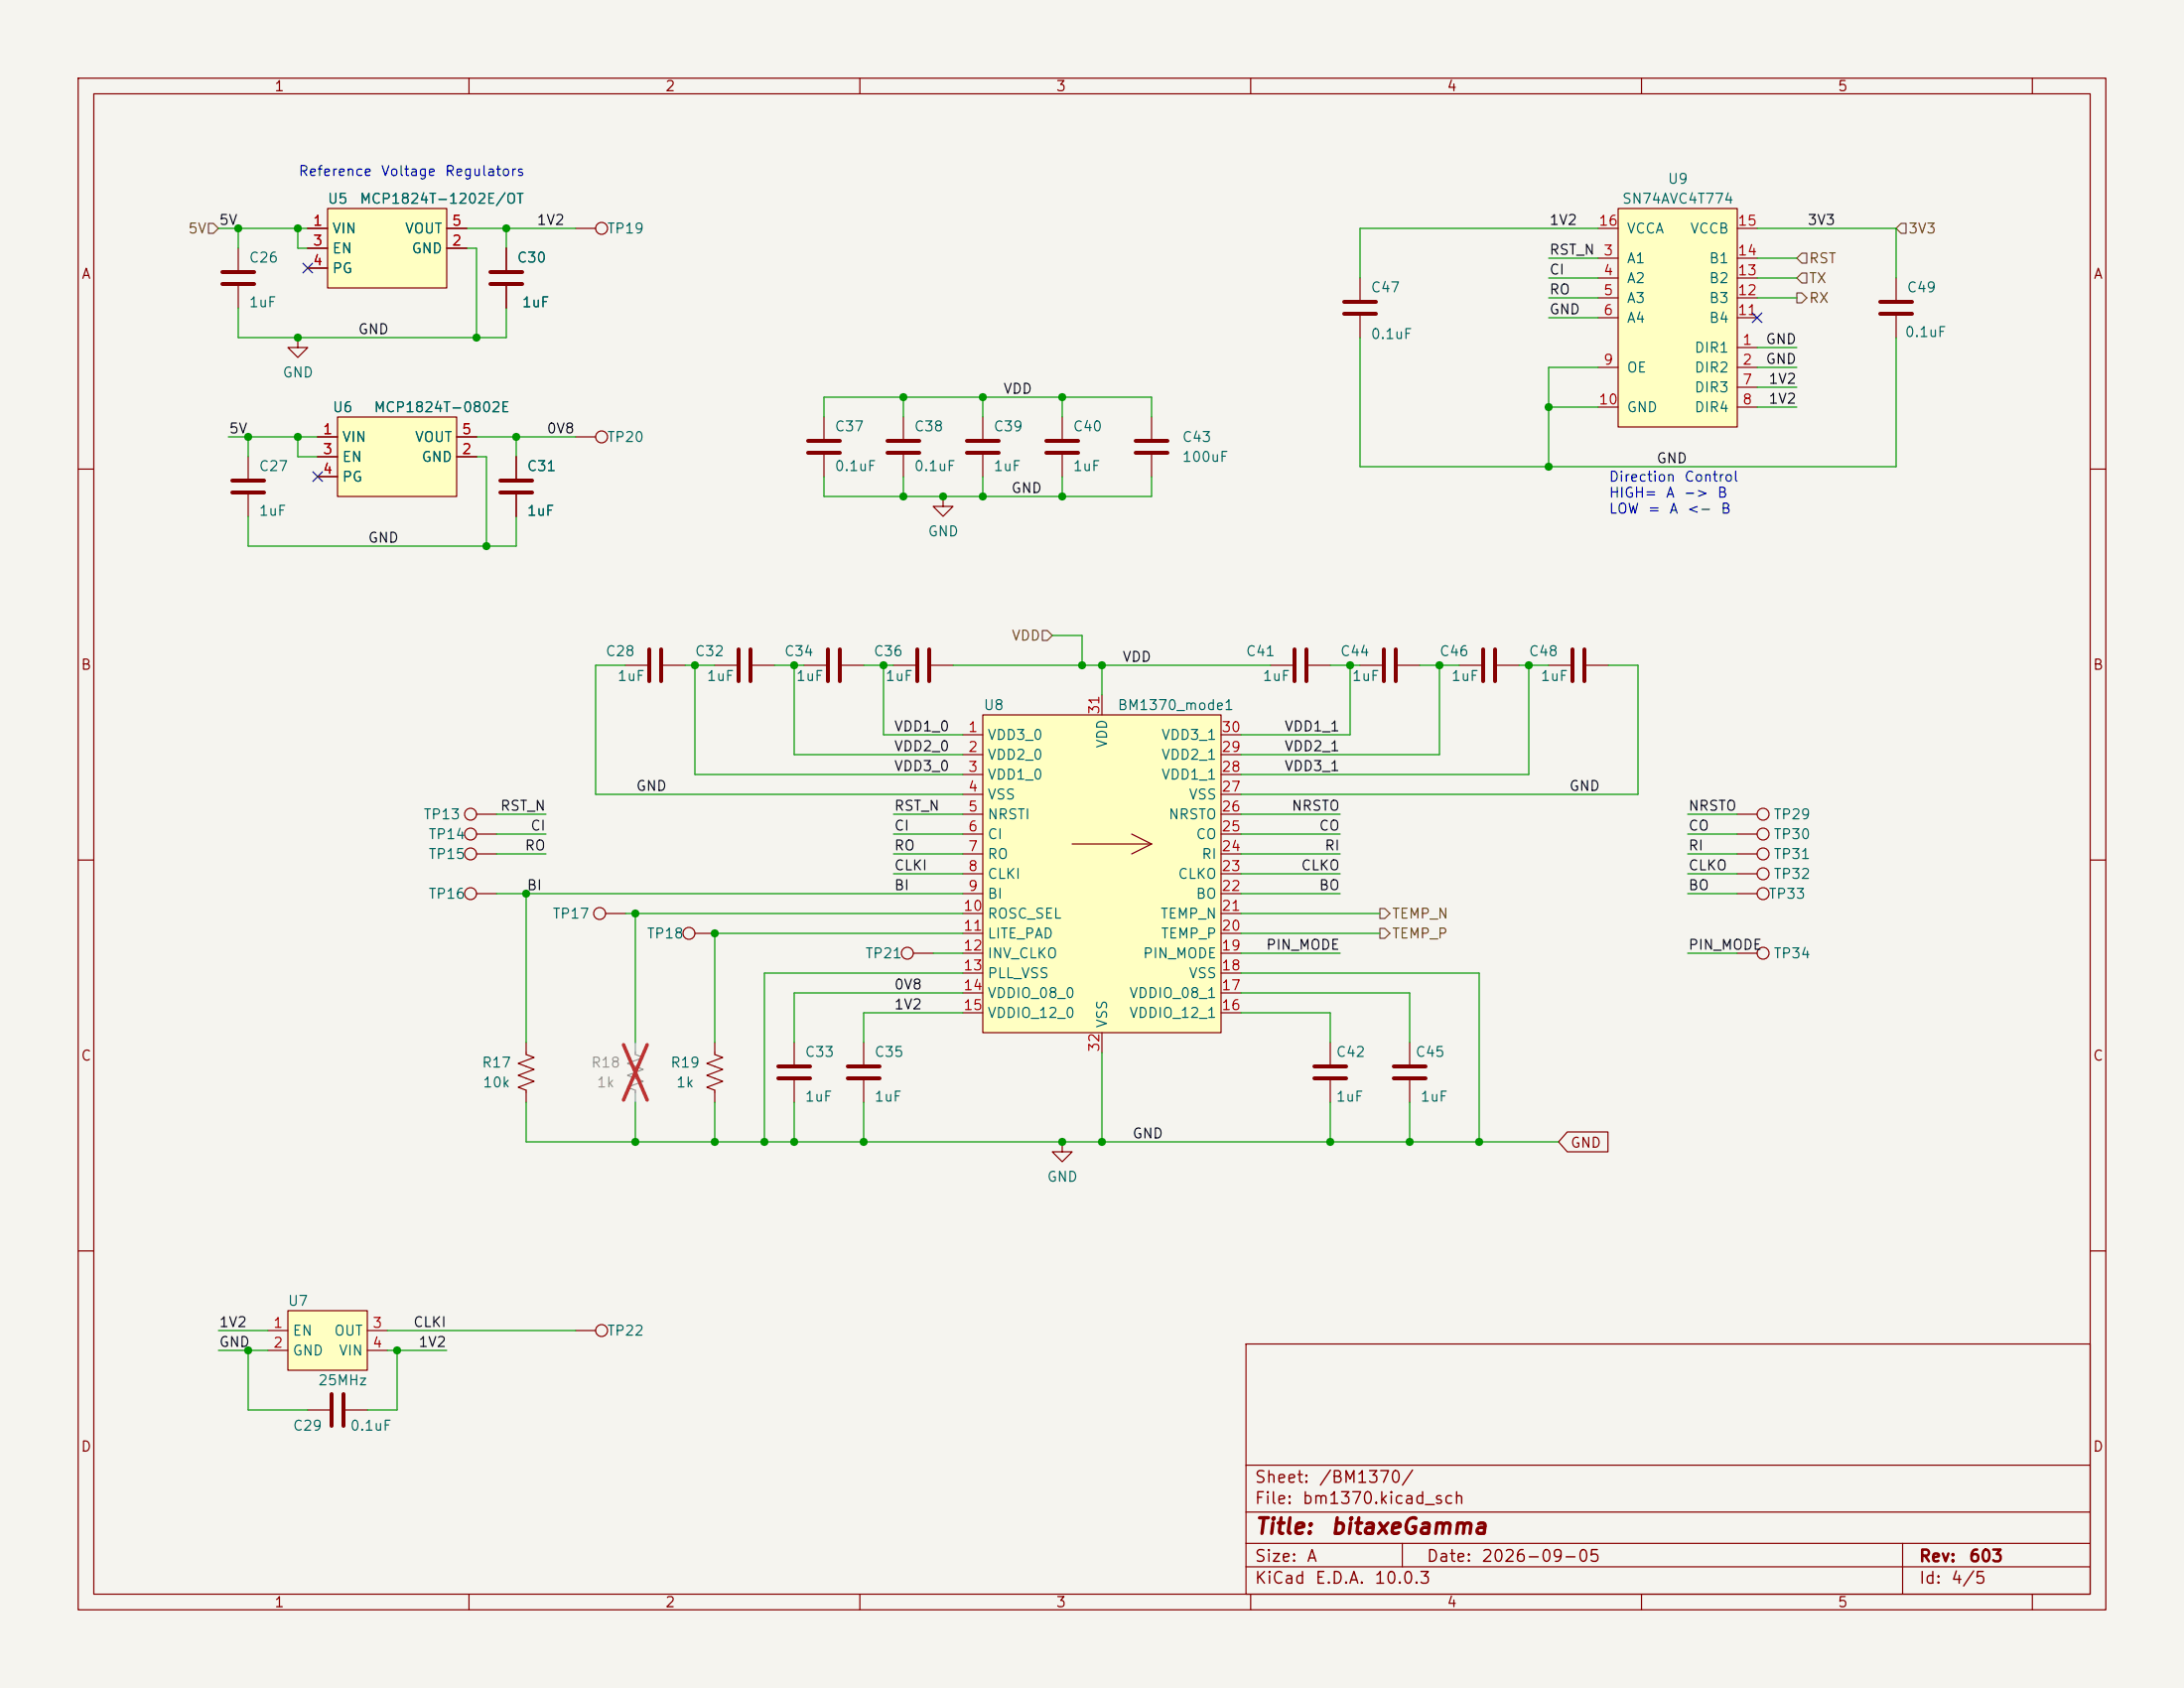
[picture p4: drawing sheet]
<svg xmlns="http://www.w3.org/2000/svg" width="279mm" height="216mm" viewBox="0 0 279 216" stroke-linecap="round" stroke-linejoin="round" font-family="sans-serif">
<path d="M0 0h279.4v215.9h-279.4z" fill="#f5f4ef" stroke="#f5f4ef" stroke-width=".13"/>
<g fill="none" stroke="#840000" stroke-width=".15">
<path d="M10 10h259.4v195.9h-259.4zM12 12h255.4v191.9h-255.4zM60 10v2M110 10v2M160 10v2M210 10v2M260 10v2M64.8 31.8v2.7M64.8 36.6v2.8M135.9 53.3v2.8M135.9 58.2v2.8M10 60h2"/>
<path d="M267.4 60h2M198.1 85.1h2.8M202.9 85.1h2.8M10 110h2M61 104.1h2.5M61 106.7h2.5M61 109.2h2.5M61 114.3h2.5M77.5 116.8h2.5M222.2 104.1h2.6M222.2 106.7h2.6M222.2 109.2h2.6"/>
<path d="M222.2 111.8h2.6M222.2 114.3h2.6M267.4 110h2M222.2 121.9h2.6M10 160h2M159.4 171.9h108v32h-108zM267.4 160h2M159.4 197.4h108M159.4 193.4h108M159.4 187.4h108M179.4 197.4v3M243.4 197.4v6.5"/>
<path d="M60 203.9v2M110 203.9v2M159.4 200.4h108M160 203.9v2M210 203.9v2M260 203.9v2"/>
<circle cx="60.2" cy="106.7" r=".76"/>
<circle cx="60.2" cy="109.2" r=".76"/>
<circle cx="60.2" cy="104.1" r=".76"/>
<circle cx="60.2" cy="114.3" r=".76"/>
<circle cx="76.7" cy="116.8" r=".76"/>
<circle cx="225.6" cy="109.2" r=".76"/>
<circle cx="225.6" cy="106.7" r=".76"/>
<circle cx="225.6" cy="114.3" r=".76"/>
<circle cx="225.6" cy="104.1" r=".76"/>
<circle cx="225.6" cy="111.8" r=".76"/>
<circle cx="225.6" cy="121.9" r=".76"/>
</g>
<path d="M62.7 34.8h4.1M62.7 36.3h4.1M133.9 56.4h4M133.9 57.9h4M201.2 83.1v4M202.7 83.1v4" fill="none" stroke="#840000" stroke-width=".51"/>
<path d="M125.7 91.4h30.5v40.7h-30.5z" fill="#ffffc2"/>
<g fill="none" stroke="#840000" stroke-width=".15">
<path d="M30.5 31.8v2.7M30.5 36.6v2.8M73.7 29.2h2.5M66 58.4v2.8M73.7 55.9h2.5M115.6 53.3v2.8M115.6 58.2v2.8M66 63.2v2.8M120.6 63.5v1.3h-1.2l1.2 1.2 1.3-1.2h-1.3M123.2 94h2.5M123.2 96.5h2.5M123.2 99.1h2.5"/>
<path d="M125.7 91.4h30.5v40.7h-30.5zM141 88.9v2.5M156.2 94h2.5M156.2 96.5h2.5M156.2 99.1h2.5M123.2 101.6h2.5M123.2 104.1h2.5M123.2 106.7h2.5M123.2 109.2h2.5M123.2 111.8h2.5M123.2 114.3h2.5M123.2 116.8h2.5"/>
<path d="M123.2 119.4h2.5M137.2 108h10.1M144.8 106.7l2.5 1.3M147.3 108l-2.5 1.2M156.2 101.6h2.5M156.2 104.1h2.5M156.2 106.7h2.5M156.2 109.2h2.5M156.2 111.8h2.5M156.2 114.3h2.5M156.2 116.8h2.5M156.2 119.4h2.5"/>
<path d="M67.3 133.4v1.5l1 .4-2 .7 2 .8-2 .7 2 .8-2 .8 1 .3v1.6M91.4 133.4v1.5l1.1 .4-2.1 .7 2.1 .8-2.1 .7 2.1 .8-2.1 .8 1 .3v1.6M123.2 121.9h2.5M123.2 124.5h2.5M123.2 127h2.5M123.2 129.5h2.5M141 132.1v2.5M156.2 121.9h2.5M156.2 124.5h2.5M156.2 127h2.5M156.2 129.5h2.5M170.2 133.4v2.7"/>
<path d="M170.2 138.2v2.8M180.3 133.4v2.7M180.3 138.2v2.8M39.4 180.3h2.8M44.2 180.3h2.8"/>
<circle cx="77" cy="29.2" r=".76"/>
<circle cx="77" cy="55.9" r=".76"/>
</g>
<path d="M28.4 34.8h4.1M28.4 36.3h4.1M113.5 56.4h4.1M113.5 57.9h4.1M64 61.5h4.1M64 63h4.1M168.1 136.4h4.1M168.1 137.9h4.1M178.3 136.4h4.1M178.3 137.9h4.1M42.4 178.3v4.1M43.9 178.3v4.1" fill="none" stroke="#840000" stroke-width=".51"/>
<path d="M81.3 133.4v1.5l1 .4-2 .7 2 .8-2 .7 2 .8-2 .8 1 .3v1.6" fill="none" stroke="#9c9b98" stroke-width=".15"/>
<path d="M79.8 133.6l3 7.1M82.8 133.6l-3 7.1" fill="none" stroke="#e12e31" stroke-width=".46"/>
<path d="M36.8 167.6h10.2v7.7h-10.2z" fill="#ffffc2"/>
<path d="M31.7 58.4v2.8M31.7 63.2v2.8M34.3 170.2h2.5M34.3 172.7h2.5M36.8 167.6h10.2v7.7h-10.2zM47 170.2h2.5M47 172.7h2.5" fill="none" stroke="#840000" stroke-width=".15"/>
<path d="M29.7 61.5h4.1M29.7 63h4.1" fill="none" stroke="#840000" stroke-width=".51"/>
<path d="M41.9 26.7h15.2v10.1h-15.2z" fill="#ffffc2"/>
<path d="M39.4 29.2h2.5M39.4 31.8h2.5M39.4 34.3h2.5M41.9 26.7h15.2v10.1h-15.2zM57.1 29.2h2.6M57.1 31.8h2.6" fill="none" stroke="#840000" stroke-width=".15"/>
<path d="M43.2 53.3h15.2v10.2h-15.2z" fill="#ffffc2"/>
<g fill="none" stroke="#840000" stroke-width=".15">
<path d="M174 35.6v2.8M38.1 43.2v1.3h-1.3l1.3 1.2 1.3-1.2h-1.3M40.6 55.9h2.6M40.6 58.4h2.6M43.2 53.3h15.2v10.2h-15.2zM58.4 55.9h2.6M58.4 58.4h2.6M105.4 53.3v2.8M105.4 58.2v2.8M125.7 53.3v2.8M125.7 58.2v2.8M147.3 53.3v2.8"/>
<path d="M147.3 58.2v2.8M174 40.4v2.8M40.6 61h2.6M80 85.1h2.8M84.8 85.1h2.8M91.4 85.1h2.8M96.3 85.1h2.8M102.9 85.1h2.8M107.7 85.1h2.8M114.3 85.1h2.8M119.1 85.1h2.8M162.6 85.1h2.8"/>
<path d="M167.4 85.1h2.8M174 85.1h2.8M178.8 85.1h2.8M186.7 85.1h2.8M191.5 85.1h2.8M88.9 119.4h2.5M110.5 133.4v2.7M110.5 138.2v2.8M116.8 121.9h2.6M73.7 170.2h2.5"/>
<circle cx="88.1" cy="119.4" r=".76"/>
<circle cx="116.1" cy="121.9" r=".76"/>
<circle cx="77" cy="170.2" r=".76"/>
</g>
<g fill="none" stroke="#840000" stroke-width=".51">
<path d="M172 38.6h4M103.4 56.4h4M103.4 57.9h4M123.7 56.4h4.1M123.7 57.9h4.1M145.3 56.4h4.1M145.3 57.9h4.1M172 40.1h4M83.1 83.1v4M84.6 83.1v4M94.5 83.1v4M96 83.1v4"/>
<path d="M105.9 83.1v4M107.4 83.1v4M117.3 83.1v4M118.9 83.1v4M165.6 83.1v4M167.1 83.1v4M177 83.1v4M178.6 83.1v4M189.7 83.1v4M191.3 83.1v4M108.5 136.4h4M108.5 137.9h4"/>
</g>
<path d="M207 26.7h15.2v27.9h-15.2z" fill="#ffffc2"/>
<g fill="none" stroke="#840000" stroke-width=".15">
<path d="M39.4 29.2h2.5M39.4 31.8h2.5M39.4 34.3h2.5M57.1 29.2h2.6M57.1 31.8h2.6M64.8 31.8v2.7M64.8 36.6v2.8M204.5 33h2.5M204.5 35.6h2.5M204.5 38.1h2.5M204.5 29.2h2.5M207 26.7h15.2v27.9h-15.2z"/>
<path d="M222.2 33h2.6M222.2 35.6h2.6M222.2 38.1h2.6M222.2 29.2h2.6M242.6 35.6v2.8M40.6 55.9h2.6M40.6 58.4h2.6M58.4 55.9h2.6M58.4 58.4h2.6M66 58.4v2.8M204.5 47h2.5M204.5 40.6h2.5"/>
<path d="M204.5 52.1h2.5M222.2 44.5h2.6M222.2 47h2.6M222.2 40.6h2.6M222.2 49.5h2.6M222.2 52.1h2.6M242.6 40.4v2.8M40.6 61h2.6M66 63.2v2.8M101.6 133.4v2.7M101.6 138.2v2.8M135.9 146.1v1.2h-1.3l1.3 1.3 1.3-1.3h-1.3"/>
<path d="M200.5 144.8h5.2v2.5h-5.2l-1.1-1.2z"/>
</g>
<path d="M240.5 38.6h4.1M240.5 40.1h4.1M99.6 136.4h4M99.6 137.9h4" fill="none" stroke="#840000" stroke-width=".51"/>
<path d="M26.7 28.6h.6l.6 .6-.6 .6h-.6zM229.9 35.6l.6-.7h.6v1.3h-.6zM229.9 37.5h.6l.6 .6-.6 .6h-.6zM230.5 32.4h.6v1.3h-.6l-.6-.7zM243.2 28.6h.6v1.2h-.6l-.6-.6zM133.3 80.6h.7l.6 .7-.6 .6h-.7zM176.5 118.7h.7l.6 .7-.6 .6h-.7zM176.5 116.2h.7l.6 .6-.6 .7h-.7z" fill="none" stroke="#725600" stroke-width=".15"/>
<g fill="none" stroke="#009600" stroke-width=".15">
<path d="M27.9 29.2h11.5M30.5 39.4v3.8h34.3v-3.8M30.5 29.2v2.6M38.1 29.2v2.6h1.3M59.7 29.2h14M59.7 31.8h1.3v11.4M64.8 29.2v2.6M198.1 38.1h6.4M198.1 35.6h6.4M198.1 33h6.4M204.5 29.2h-30.5v6.4M224.8 29.2h17.8v6.4"/>
<path d="M224.8 38.1h5.1M224.8 35.6h5.1M224.8 33h5.1M29.2 55.9h11.4M31.7 55.9v2.5M38.1 55.9v2.5h2.5M61 55.9h12.7M61 58.4h1.2v11.5M66 55.9v2.5M105.4 53.3v-2.5h41.9v2.5M115.6 50.8v2.5M125.7 50.8v2.5"/>
<path d="M135.9 50.8v2.5M174 43.2v16.5h68.6v-16.5M198.1 52.1h6.4M198.1 40.6h6.4M204.5 47h-6.4v12.7M224.8 52.1h5.1M224.8 47h5.1M224.8 44.5h5.1M224.8 49.5h5.1M31.7 66v3.9h34.3v-3.9M105.4 61v2.5h41.9v-2.5M115.6 61v2.5"/>
<path d="M125.7 61v2.5M135.9 61v2.5M80 85.1h-3.8v16.5h47M87.6 85.1h3.8M88.9 85.1v14h34.3M99.1 85.1h3.8M101.6 85.1v11.4h21.6M110.5 85.1h3.8M113 85.1v8.9h10.2M121.9 85.1h40.7M134.6 81.3h3.8v3.8M141 85.1v3.8"/>
<path d="M170.2 85.1h3.8M172.7 85.1v8.9h-14M181.6 85.1h5.1M184.1 85.1v11.4h-25.4M194.3 85.1h3.8M195.6 85.1v14h-36.9M205.7 85.1h3.8v16.5h-50.8M63.5 106.7h6.3M63.5 109.2h6.3M63.5 104.1h6.3M63.5 114.3h59.7M67.3 114.3v19.1"/>
<path d="M80 116.8h43.2M81.3 116.8v16.6M114.3 106.7h8.9M114.3 109.2h8.9M114.3 104.1h8.9M114.3 111.8h8.9M123.2 119.4h-31.8v14M158.7 119.4h17.8M158.7 106.7h12.7M158.7 109.2h12.7M158.7 104.1h12.7M158.7 114.3h12.7"/>
<path d="M158.7 111.8h12.7M158.7 116.8h17.8M215.9 106.7h6.3M215.9 109.2h6.3M215.9 104.1h6.3M215.9 114.3h6.3M215.9 111.8h6.3M119.4 121.9h3.8M123.2 127h-21.6v6.4M123.2 129.5h-12.7v3.9M123.2 124.5h-25.4v21.6M141 134.6v11.5"/>
<path d="M158.7 124.5h30.5v21.6M158.7 121.9h12.7M158.7 127h21.6v6.4M158.7 129.5h11.5v3.9M215.9 121.9h6.3M67.3 141v5.1h132.1M81.3 141v5.1M91.4 141v5.1M101.6 141v5.1M110.5 141v5.1M170.2 141v5.1M180.3 141v5.1"/>
<path d="M27.9 172.7h6.4M27.9 170.2h6.4M31.7 172.7v7.6h7.7M49.5 172.7h7.6M49.5 170.2h24.2M50.8 172.7v7.6h-3.8"/>
</g>
<path d="M38.8 33.7l1.2 1.2M40 33.7l-1.2 1.2M224.2 40l1.2 1.2M225.4 40l-1.2 1.2M40 60.4l1.2 1.2M41.2 60.4l-1.2 1.2" fill="none" stroke="#000084" stroke-width=".15"/>
<g fill="#009600" stroke="#009600" stroke-width=".13">
<circle cx="198.1" cy="52.1" r=".46"/>
<circle cx="170.2" cy="146.1" r=".46"/>
<circle cx="141" cy="146.1" r=".46"/>
<circle cx="135.9" cy="146.1" r=".46"/>
<circle cx="138.4" cy="85.1" r=".46"/>
<circle cx="172.7" cy="85.1" r=".46"/>
<circle cx="141" cy="85.1" r=".46"/>
<circle cx="180.3" cy="146.1" r=".46"/>
<circle cx="189.2" cy="146.1" r=".46"/>
<circle cx="125.7" cy="50.8" r=".46"/>
<circle cx="135.9" cy="50.8" r=".46"/>
<circle cx="184.1" cy="85.1" r=".46"/>
<circle cx="198.1" cy="59.7" r=".46"/>
<circle cx="195.6" cy="85.1" r=".46"/>
<circle cx="135.9" cy="63.5" r=".46"/>
<circle cx="125.7" cy="63.5" r=".46"/>
<circle cx="38.1" cy="29.2" r=".46"/>
<circle cx="38.1" cy="43.2" r=".46"/>
<circle cx="31.7" cy="55.9" r=".46"/>
<circle cx="64.8" cy="29.2" r=".46"/>
<circle cx="38.1" cy="55.9" r=".46"/>
<circle cx="30.5" cy="29.2" r=".46"/>
<circle cx="97.8" cy="146.1" r=".46"/>
<circle cx="91.4" cy="146.1" r=".46"/>
<circle cx="81.3" cy="146.1" r=".46"/>
<circle cx="101.6" cy="146.1" r=".46"/>
<circle cx="110.5" cy="146.1" r=".46"/>
<circle cx="50.8" cy="172.7" r=".46"/>
<circle cx="31.7" cy="172.7" r=".46"/>
<circle cx="62.2" cy="69.9" r=".46"/>
<circle cx="88.9" cy="85.1" r=".46"/>
<circle cx="81.3" cy="116.8" r=".46"/>
<circle cx="91.4" cy="119.4" r=".46"/>
<circle cx="67.3" cy="114.3" r=".46"/>
<circle cx="115.6" cy="63.5" r=".46"/>
<circle cx="120.6" cy="63.5" r=".46"/>
<circle cx="113" cy="85.1" r=".46"/>
<circle cx="61" cy="43.2" r=".46"/>
<circle cx="66" cy="55.9" r=".46"/>
<circle cx="115.6" cy="50.8" r=".46"/>
<circle cx="101.6" cy="85.1" r=".46"/>
</g>
<g font-size="2" fill="#840000">
<text x="160.4" y="196.7">Title:</text>
<text x="170.1" y="196.7">bitaxeGamma</text>
</g>
<g font-size="1.5" fill="#840000">
<text x="160.4" y="190">Sheet:</text>
<text x="168.6" y="190">/BM1370/</text>
<text x="160.4" y="192.7">File:</text>
<text x="166.5" y="192.7">bm1370.kicad_sch</text>
<text x="160.4" y="202.9">KiCad</text>
<text x="160.4" y="200.1">Size:</text>
<text x="167.1" y="200.1">A</text>
<text x="168.1" y="202.9">E.D.A.</text>
<text x="175.7" y="202.9">10.0.3</text>
<text x="182.4" y="200.1">Date:</text>
<text x="189.4" y="200.1">2026-09-05</text>
<text x="245.4" y="200.1">Rev:</text>
<text x="245.4" y="202.9">Id:</text>
<text x="249.5" y="202.9">4/5</text>
<text x="251.8" y="200.1">603</text>
</g>
<g font-size="1.3" fill="#840000">
<text x="35" y="12">1</text>
<text x="85" y="12">2</text>
<text x="135" y="12">3</text>
<text x="185" y="12">4</text>
<text x="235" y="12">5</text>
<text x="10.3" y="36">A</text>
<text x="267.7" y="36">A</text>
<text x="10.3" y="86">B</text>
<text x="267.7" y="86">B</text>
<text x="10.3" y="136">C</text>
<text x="267.7" y="136">C</text>
<text x="200.8" y="147.1">GND</text>
<text x="10.3" y="186">D</text>
<text x="267.7" y="186">D</text>
<text x="35" y="205.9">1</text>
<text x="85" y="205.9">2</text>
<text x="135" y="205.9">3</text>
<text x="185" y="205.9">4</text>
<text x="235" y="205.9">5</text>
</g>
<g font-size="1.3" fill="#0000c2">
<text x="38.1" y="22.8">Reference</text>
<text x="48.6" y="22.8">Voltage</text>
<text x="56.8" y="22.8">Regulators</text>
<text x="205.7" y="61.9">Direction</text>
<text x="205.7" y="64">HIGH=</text>
<text x="213" y="64">A</text>
<text x="215.3" y="64">-&gt;</text>
<text x="215.4" y="61.9">Control</text>
<text x="219.6" y="64">B</text>
<text x="205.7" y="66">LOW</text>
<text x="210.7" y="66">=</text>
<text x="213.5" y="66">A</text>
<text x="215.7" y="66">&lt;-</text>
<text x="220" y="66">B</text>
</g>
<g font-size="1.3" fill="#006464">
<text x="213.3" y="23.8">U9</text>
<text x="41.8" y="26.4">U5</text>
<text x="45.9" y="26.4">MCP1824T-1202E/OT</text>
<text x="207.4" y="26.4">SN74AVC4T774</text>
<text x="31.8" y="33.9">C26</text>
<text x="42.4" y="30.2">VIN</text>
<text x="42.4" y="32.7">EN</text>
<text x="42.4" y="35.3">PG</text>
<text x="51.7" y="30.2">VOUT</text>
<text x="52.6" y="32.7">GND</text>
<text x="66" y="33.9">C30</text>
<text x="77.6" y="30.2">TP19</text>
<text x="208" y="34">A1</text>
<text x="208" y="30.2">VCCA</text>
<text x="216.1" y="30.2">VCCB</text>
<text x="218.6" y="34">B1</text>
<text x="31.8" y="39.6">1uF</text>
<text x="66.7" y="39.6">1uF</text>
<text x="175.3" y="37.7">C47</text>
<text x="208" y="36.5">A2</text>
<text x="208" y="39.1">A3</text>
<text x="208" y="41.6">A4</text>
<text x="218.6" y="41.6">B4</text>
<text x="218.6" y="39.1">B3</text>
<text x="218.6" y="36.5">B2</text>
<text x="243.8" y="37.7">C49</text>
<text x="175.3" y="43.7">0.1uF</text>
<text x="208" y="48">OE</text>
<text x="216.7" y="45.4">DIR1</text>
<text x="216.7" y="48">DIR2</text>
<text x="243.6" y="43.4">0.1uF</text>
<text x="36.1" y="48.6">GND</text>
<text x="42.4" y="53">U6</text>
<text x="47.7" y="53">MCP1824T-0802E</text>
<text x="208" y="53">GND</text>
<text x="216.7" y="50.5">DIR3</text>
<text x="216.7" y="53">DIR4</text>
<text x="43.7" y="56.9">VIN</text>
<text x="43.7" y="59.4">EN</text>
<text x="53" y="56.9">VOUT</text>
<text x="53.8" y="59.4">GND</text>
<text x="77.6" y="56.9">TP20</text>
<text x="106.7" y="55.5">C37</text>
<text x="116.8" y="55.5">C38</text>
<text x="127" y="55.5">C39</text>
<text x="137.2" y="55.5">C40</text>
<text x="151.1" y="59.4">100uF</text>
<text x="151.1" y="56.9">C43</text>
<text x="33" y="60.6">C27</text>
<text x="43.7" y="61.9">PG</text>
<text x="67.3" y="60.6">C31</text>
<text x="106.7" y="60.6">0.1uF</text>
<text x="116.8" y="60.6">0.1uF</text>
<text x="127" y="60.6">1uF</text>
<text x="137.2" y="60.6">1uF</text>
<text x="33" y="66.3">1uF</text>
<text x="67.3" y="66.3">1uF</text>
<text x="118.6" y="68.9">GND</text>
<text x="77.4" y="84.2">C28</text>
<text x="78.9" y="87.4">1uF</text>
<text x="88.8" y="84.2">C32</text>
<text x="90.3" y="87.4">1uF</text>
<text x="100.2" y="84.2">C34</text>
<text x="101.8" y="87.4">1uF</text>
<text x="111.7" y="84.2">C36</text>
<text x="113.2" y="87.4">1uF</text>
<text x="159.3" y="84.2">C41</text>
<text x="161.4" y="87.4">1uF</text>
<text x="171.4" y="84.2">C44</text>
<text x="172.9" y="87.4">1uF</text>
<text x="184.1" y="84.2">C46</text>
<text x="185.6" y="87.4">1uF</text>
<text x="195.5" y="84.2">C48</text>
<text x="197" y="87.4">1uF</text>
<text x="125.7" y="91.1">U8</text>
<text x="126.2" y="95">VDD3_0</text>
<text x="141.9" y="95.8" transform="rotate(-90 141.9 95.8)">VDD</text>
<text x="142.9" y="91.1">BM1370_mode1</text>
<text x="148.5" y="95">VDD3_1</text>
<text x="126.2" y="97.5">VDD2_0</text>
<text x="126.2" y="100">VDD1_0</text>
<text x="148.5" y="100">VDD1_1</text>
<text x="148.5" y="97.5">VDD2_1</text>
<text x="54.1" y="105.1">TP13</text>
<text x="54.7" y="107.7">TP14</text>
<text x="126.2" y="102.6">VSS</text>
<text x="126.2" y="105.1">NRSTI</text>
<text x="126.2" y="107.7">CI</text>
<text x="149.4" y="105.1">NRSTO</text>
<text x="152" y="102.6">VSS</text>
<text x="152.9" y="107.7">CO</text>
<text x="226.8" y="105.1">TP29</text>
<text x="226.8" y="107.7">TP30</text>
<text x="54.7" y="110.2">TP15</text>
<text x="126.2" y="110.2">RO</text>
<text x="126.2" y="112.7">CLKI</text>
<text x="150.6" y="112.7">CLKO</text>
<text x="153.6" y="110.2">RI</text>
<text x="226.8" y="110.2">TP31</text>
<text x="226.8" y="112.7">TP32</text>
<text x="54.7" y="115.3">TP16</text>
<text x="70.6" y="117.8">TP17</text>
<text x="126.2" y="115.3">BI</text>
<text x="126.2" y="117.8">ROSC_SEL</text>
<text x="148.4" y="117.8">TEMP_N</text>
<text x="152.9" y="115.3">BO</text>
<text x="226.2" y="115.3">TP33</text>
<text x="82.7" y="120.4">TP18</text>
<text x="110.6" y="122.9">TP21</text>
<text x="126.2" y="120.4">LITE_PAD</text>
<text x="126.2" y="122.9">INV_CLKO</text>
<text x="126.2" y="125.4">PLL_VSS</text>
<text x="146.1" y="122.9">PIN_MODE</text>
<text x="148.4" y="120.4">TEMP_P</text>
<text x="152" y="125.4">VSS</text>
<text x="226.8" y="122.9">TP34</text>
<text x="126.2" y="128">VDDIO_08_0</text>
<text x="126.2" y="130.5">VDDIO_12_0</text>
<text x="141.9" y="131.6" transform="rotate(-90 141.9 131.6)">VSS</text>
<text x="144.4" y="130.5">VDDIO_12_1</text>
<text x="144.4" y="128">VDDIO_08_1</text>
<text x="61.6" y="136.9">R17</text>
<text x="85.7" y="136.9">R19</text>
<text x="102.9" y="135.5">C33</text>
<text x="111.8" y="135.5">C35</text>
<text x="170.8" y="135.5">C42</text>
<text x="181" y="135.5">C45</text>
<text x="61.7" y="139.4">10k</text>
<text x="86.4" y="139.4">1k</text>
<text x="102.9" y="141.2">1uF</text>
<text x="111.8" y="141.2">1uF</text>
<text x="170.8" y="141.2">1uF</text>
<text x="181.6" y="141.2">1uF</text>
<text x="133.9" y="151.5">GND</text>
<text x="36.7" y="167.3">U7</text>
<text x="37.3" y="171.2">EN</text>
<text x="37.3" y="173.7">GND</text>
<text x="42.7" y="171.2">OUT</text>
<text x="43.3" y="173.7">VIN</text>
<text x="77.6" y="171.2">TP22</text>
<text x="40.6" y="177.5">25MHz</text>
<text x="37.4" y="183.3">C29</text>
<text x="44.7" y="183.3">0.1uF</text>
</g>
<g font-size="1.3" fill="#0f0f0f">
<text x="27.9" y="29.1">5V</text>
<text x="68.6" y="29.1">1V2</text>
<text x="198.1" y="29.1">1V2</text>
<text x="231.1" y="29.1">3V3</text>
<text x="198.1" y="32.9">RST_N</text>
<text x="198.1" y="35.4">CI</text>
<text x="198.1" y="40.5">GND</text>
<text x="198.1" y="38">RO</text>
<text x="45.7" y="43.1">GND</text>
<text x="225.8" y="46.9">GND</text>
<text x="225.8" y="44.3">GND</text>
<text x="128.3" y="50.7">VDD</text>
<text x="226.2" y="49.4">1V2</text>
<text x="226.2" y="51.9">1V2</text>
<text x="29.2" y="55.8">5V</text>
<text x="69.8" y="55.8">0V8</text>
<text x="211.8" y="59.6">GND</text>
<text x="129.3" y="63.4">GND</text>
<text x="47" y="69.7">GND</text>
<text x="143.5" y="85">VDD</text>
<text x="114.3" y="93.9">VDD1_0</text>
<text x="164.2" y="93.9">VDD1_1</text>
<text x="81.3" y="101.5">GND</text>
<text x="114.3" y="96.4">VDD2_0</text>
<text x="114.3" y="98.9">VDD3_0</text>
<text x="164.2" y="96.4">VDD2_1</text>
<text x="164.2" y="98.9">VDD3_1</text>
<text x="200.7" y="101.5">GND</text>
<text x="63.9" y="104">RST_N</text>
<text x="67.8" y="106.6">CI</text>
<text x="114.3" y="106.6">CI</text>
<text x="114.3" y="104">RST_N</text>
<text x="165.1" y="104">NRSTO</text>
<text x="168.6" y="106.6">CO</text>
<text x="215.9" y="104">NRSTO</text>
<text x="215.9" y="106.6">CO</text>
<text x="67" y="109.1">RO</text>
<text x="114.3" y="109.1">RO</text>
<text x="114.3" y="111.6">CLKI</text>
<text x="166.3" y="111.6">CLKO</text>
<text x="169.4" y="109.1">RI</text>
<text x="215.9" y="111.6">CLKO</text>
<text x="215.9" y="109.1">RI</text>
<text x="67.3" y="114.2">BI</text>
<text x="114.3" y="114.2">BI</text>
<text x="168.6" y="114.2">BO</text>
<text x="215.9" y="114.2">BO</text>
<text x="161.9" y="121.8">PIN_MODE</text>
<text x="215.9" y="121.8">PIN_MODE</text>
<text x="114.3" y="129.4">1V2</text>
<text x="114.3" y="126.9">0V8</text>
<text x="144.8" y="145.9">GND</text>
<text x="27.9" y="172.6">GND</text>
<text x="27.9" y="170.1">1V2</text>
<text x="52.8" y="170.1">CLKI</text>
<text x="53.4" y="172.6">1V2</text>
</g>
<g font-size="1.3" fill="#a90000">
<text x="39.9" y="29.2">1</text>
<text x="57.7" y="29.2">5</text>
<text x="204.4" y="29.2">16</text>
<text x="222.2" y="29.2">15</text>
<text x="39.9" y="31.7">3</text>
<text x="39.9" y="34.3">4</text>
<text x="57.7" y="31.7">2</text>
<text x="205" y="33">3</text>
<text x="205" y="35.5">4</text>
<text x="222.2" y="35.5">13</text>
<text x="222.2" y="33">14</text>
<text x="205" y="38.1">5</text>
<text x="205" y="40.6">6</text>
<text x="222.2" y="40.6">11</text>
<text x="222.2" y="38.1">12</text>
<text x="205" y="47">9</text>
<text x="222.8" y="44.4">1</text>
<text x="222.8" y="47">2</text>
<text x="204.4" y="52">10</text>
<text x="222.8" y="49.5">7</text>
<text x="222.8" y="52">8</text>
<text x="41.2" y="55.9">1</text>
<text x="41.2" y="58.4">3</text>
<text x="59" y="58.4">2</text>
<text x="59" y="55.9">5</text>
<text x="41.2" y="60.9">4</text>
<text x="123.8" y="94">1</text>
<text x="140.9" y="91.5" transform="rotate(-90 140.9 91.5)">31</text>
<text x="156.2" y="94">30</text>
<text x="123.8" y="96.5">2</text>
<text x="123.8" y="99">3</text>
<text x="123.8" y="101.6">4</text>
<text x="156.2" y="101.6">27</text>
<text x="156.2" y="99">28</text>
<text x="156.2" y="96.5">29</text>
<text x="123.8" y="104.1">5</text>
<text x="123.8" y="106.7">6</text>
<text x="156.2" y="106.7">25</text>
<text x="156.2" y="104.1">26</text>
<text x="123.8" y="109.2">7</text>
<text x="123.8" y="111.7">8</text>
<text x="156.2" y="111.7">23</text>
<text x="156.2" y="109.2">24</text>
<text x="123.1" y="116.8">10</text>
<text x="123.1" y="119.4">11</text>
<text x="123.8" y="114.3">9</text>
<text x="156.2" y="119.4">20</text>
<text x="156.2" y="116.8">21</text>
<text x="156.2" y="114.3">22</text>
<text x="123.1" y="121.9">12</text>
<text x="123.1" y="124.4">13</text>
<text x="156.2" y="124.4">18</text>
<text x="156.2" y="121.9">19</text>
<text x="123.1" y="127">14</text>
<text x="123.1" y="129.5">15</text>
<text x="156.2" y="129.5">16</text>
<text x="156.2" y="127">17</text>
<text x="140.9" y="134.7" transform="rotate(-90 140.9 134.7)">32</text>
<text x="34.9" y="170.2">1</text>
<text x="34.9" y="172.7">2</text>
<text x="47.6" y="170.2">3</text>
<text x="47.6" y="172.7">4</text>
</g>
<g font-size="1.3" fill="#725600">
<text x="24" y="30.2">5V</text>
<text x="231.3" y="34">RST</text>
<text x="244" y="30.2">3V3</text>
<text x="231.3" y="36.5">TX</text>
<text x="231.3" y="39.1">RX</text>
<text x="129.3" y="82.3">VDD</text>
<text x="178" y="117.8">TEMP_N</text>
<text x="178" y="120.4">TEMP_P</text>
</g>
<g font-size="1.3" fill="#939391">
<text x="75.5" y="136.9">R18</text>
<text x="76.2" y="139.4">1k</text>
</g>
</svg>
